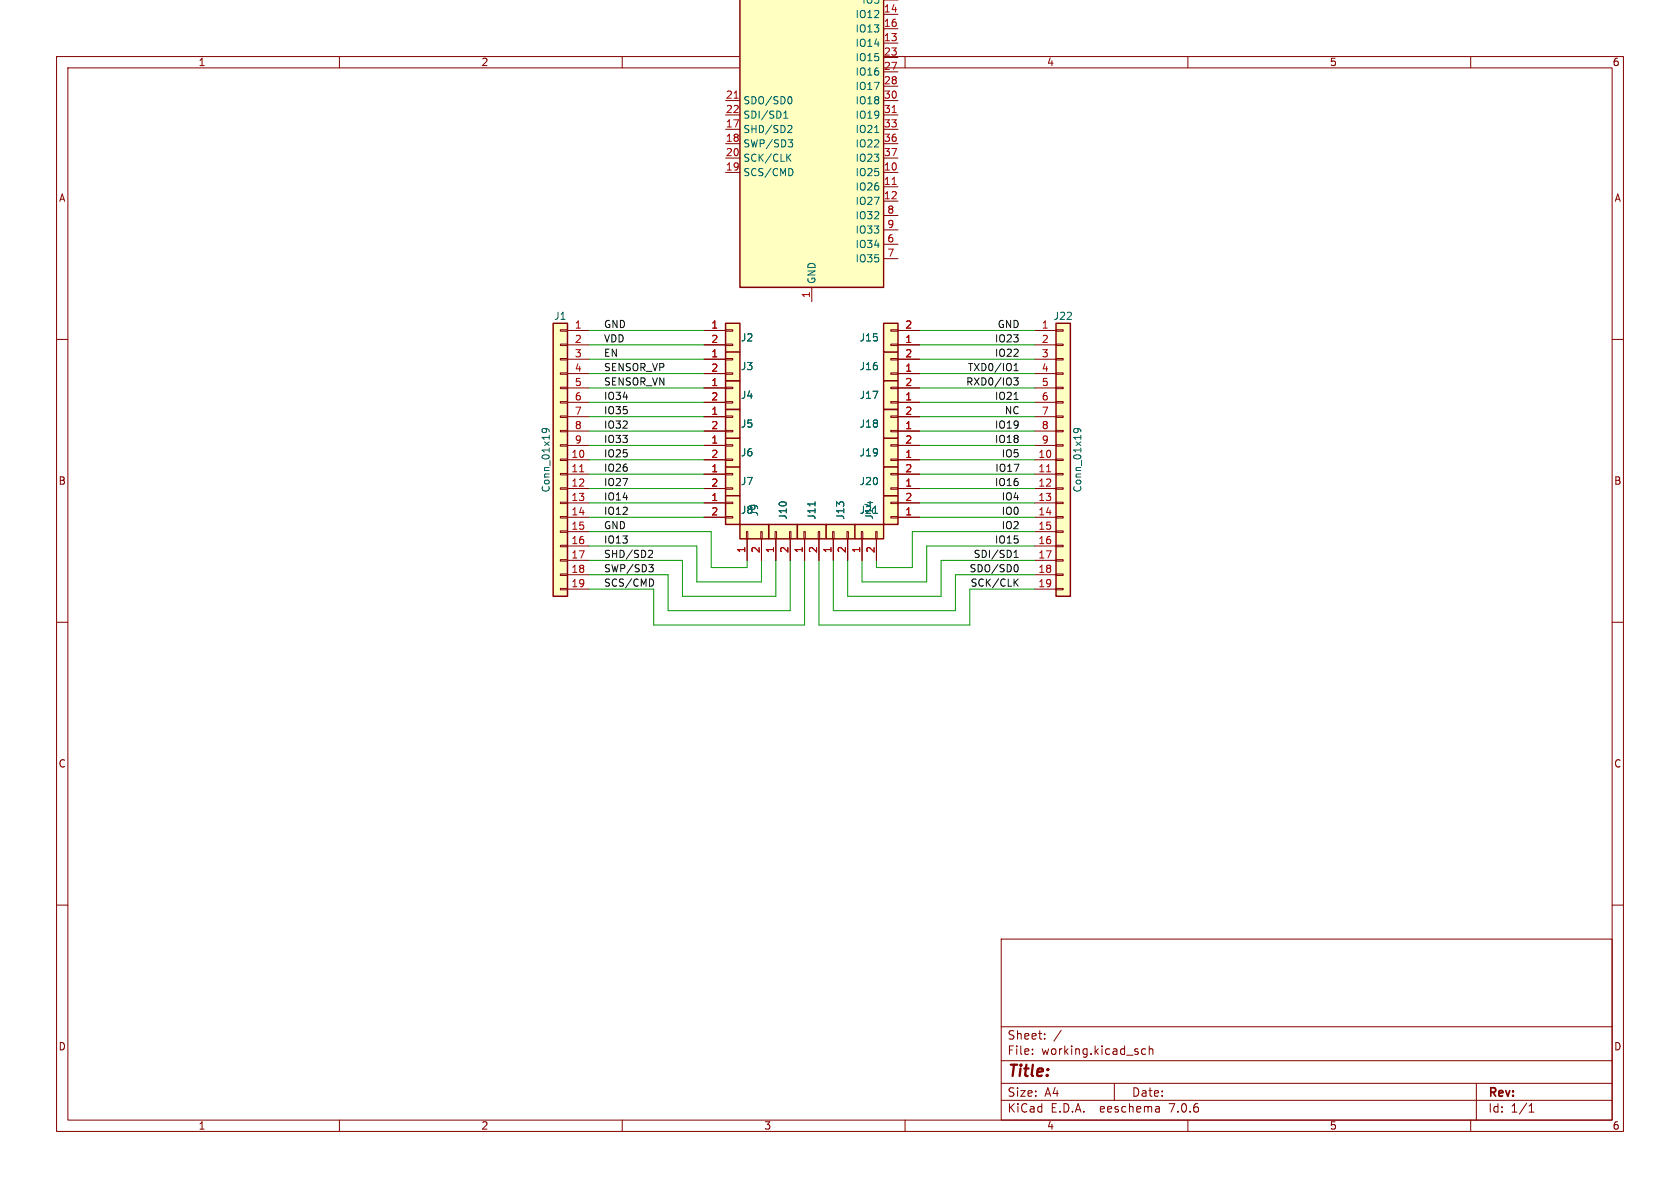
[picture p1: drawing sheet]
<svg xmlns="http://www.w3.org/2000/svg" width="297mm" height="210mm" viewBox="0 0 297 210" stroke-linecap="round" stroke-linejoin="round" font-family="sans-serif">
<g fill="none" stroke="#840000" stroke-width=".18">
<path d="M10 10h277v190h-277zM12 12h273v186h-273zM60 10v2M110 10v2M128.3 17.8h2.5M135.3 10.3h.8l-.4 .5 .3 .1v.6l-.2 .1-.5-.1M156.2 7.6h2.5M156.2 2.5h2.5M156.2 5.1h2.5M156.2 17.8h2.5M156.2 10.2h2.5M156.2 12.7h2.5"/>
<path d="M156.2 15.2h2.5M156.2 0h2.5M160 10v2M210 10v2M260 10v2M128.3 30.5h2.5M128.3 22.9h2.5M128.3 25.4h2.5M128.3 27.9h2.5M128.3 20.3h2.5M156.2 30.5h2.5M156.2 33h2.5"/>
<path d="M156.2 35.6h2.5M156.2 22.9h2.5M156.2 25.4h2.5M156.2 27.9h2.5M156.2 20.3h2.5M156.2 38.1h2.5M10 60h2M99.1 58.3h1.2v.2h-1.2zM100.3 58.4h3.8M124.5 58.4h3.8M128.3 58.3h1.2v.2h-1.2zM143.5 50.8v2.5"/>
<path d="M156.2 43.2h2.5M156.2 45.7h2.5M156.2 40.6h2.5M157.5 58.3h1.2v.2h-1.2zM158.7 58.4h3.9M182.9 58.4h3.8M186.7 58.3h1.3v.2h-1.3zM285 60h2M99.1 78.6h1.2v.3h-1.2zM99.1 76.1h1.2v.2h-1.2zM99.1 73.5h1.2v.3h-1.2zM99.1 71h1.2v.2h-1.2z"/>
<path d="M99.1 68.5h1.2v.2h-1.2zM99.1 65.9h1.2v.3h-1.2zM99.1 63.4h1.2v.2h-1.2zM99.1 60.8h1.2v.3h-1.2zM100.3 61h3.8M100.3 78.7h3.8M100.3 66h3.8M100.3 63.5h3.8M100.3 68.6h3.8M100.3 71.1h3.8M100.3 73.7h3.8M100.3 76.2h3.8"/>
<path d="M124.5 61h3.8M124.5 78.7h3.8M124.5 66h3.8M124.5 63.5h3.8M124.5 68.6h3.8M124.5 71.1h3.8M124.5 73.7h3.8M124.5 76.2h3.8M128.3 60.8h1.2v.3h-1.2zM128.3 71h1.2v.2h-1.2zM128.3 68.5h1.2v.2h-1.2zM128.3 78.6h1.2v.3h-1.2z"/>
<path d="M128.3 65.9h1.2v.3h-1.2zM128.3 63.4h1.2v.2h-1.2zM128.3 76.1h1.2v.2h-1.2zM128.3 73.5h1.2v.3h-1.2zM157.5 78.6h1.2v.3h-1.2zM157.5 63.4h1.2v.2h-1.2zM157.5 65.9h1.2v.3h-1.2zM157.5 60.8h1.2v.3h-1.2zM157.5 68.5h1.2v.2h-1.2zM157.5 71h1.2v.2h-1.2zM157.5 73.5h1.2v.3h-1.2zM157.5 76.1h1.2v.2h-1.2z"/>
<path d="M158.7 61h3.9M158.7 78.7h3.9M158.7 66h3.9M158.7 63.5h3.9M158.7 68.6h3.9M158.7 71.1h3.9M158.7 73.7h3.9M158.7 76.2h3.9M182.9 61h3.8M182.9 78.7h3.8M182.9 66h3.8M182.9 63.5h3.8"/>
<path d="M182.9 68.6h3.8M182.9 71.1h3.8M182.9 73.7h3.8M182.9 76.2h3.8M186.7 78.6h1.3v.3h-1.3zM186.7 76.1h1.3v.2h-1.3zM186.7 73.5h1.3v.3h-1.3zM186.7 71h1.3v.2h-1.3zM186.7 68.5h1.3v.2h-1.3zM186.7 65.9h1.3v.3h-1.3zM186.7 63.4h1.3v.2h-1.3zM186.7 60.8h1.3v.3h-1.3z"/>
<path d="M99.1 98.9h1.2v.3h-1.2zM99.1 96.4h1.2v.2h-1.2zM99.1 93.9h1.2v.2h-1.2zM99.1 91.3h1.2v.3h-1.2zM99.1 88.8h1.2v.2h-1.2zM99.1 86.2h1.2v.3h-1.2zM99.1 83.7h1.2v.2h-1.2zM99.1 81.2h1.2v.2h-1.2zM100.3 81.3h3.8M100.3 83.8h3.8M100.3 86.4h3.8M100.3 88.9h3.8"/>
<path d="M100.3 91.4h3.8M100.3 94h3.8M100.3 96.5h3.8M100.3 99.1h3.8M124.5 81.3h3.8M124.5 83.8h3.8M124.5 86.4h3.8M124.5 88.9h3.8M124.5 91.4h3.8M128.3 86.2h1.2v.3h-1.2zM128.3 83.7h1.2v.2h-1.2zM128.3 91.3h1.2v.3h-1.2z"/>
<path d="M128.3 88.8h1.2v.2h-1.2zM128.3 81.2h1.2v.2h-1.2zM132 94h.2v1.3h-.2zM132.1 95.3v3.8M134.5 94h.2v1.3h-.2zM134.6 95.3v3.8M137 94h.3v1.3h-.3zM137.2 95.3v3.8M139.6 94h.2v1.3h-.2zM139.7 95.3v3.8M142.1 94h.3v1.3h-.3zM142.2 95.3v3.8"/>
<path d="M144.7 94h.2v1.3h-.2zM144.8 95.3v3.8M147.2 94h.2v1.3h-.2zM147.3 95.3v3.8M149.7 94h.3v1.3h-.3zM149.9 95.3v3.8M152.3 94h.2v1.3h-.2zM152.4 95.3v3.8M154.8 94h.3v1.3h-.3zM154.9 95.3v3.8M157.5 81.2h1.2v.2h-1.2zM157.5 88.8h1.2v.2h-1.2z"/>
<path d="M157.5 91.3h1.2v.3h-1.2zM157.5 83.7h1.2v.2h-1.2zM157.5 86.2h1.2v.3h-1.2zM158.7 81.3h3.9M158.7 83.8h3.9M158.7 86.4h3.9M158.7 88.9h3.9M158.7 91.4h3.9M182.9 81.3h3.8M182.9 83.8h3.8M182.9 86.4h3.8M182.9 88.9h3.8"/>
<path d="M182.9 91.4h3.8M182.9 94h3.8M182.9 96.5h3.8M182.9 99.1h3.8M186.7 98.9h1.3v.3h-1.3zM186.7 96.4h1.3v.2h-1.3zM186.7 93.9h1.3v.2h-1.3zM186.7 91.3h1.3v.3h-1.3zM186.7 88.8h1.3v.2h-1.3zM186.7 86.2h1.3v.3h-1.3zM186.7 83.7h1.3v.2h-1.3zM186.7 81.2h1.3v.2h-1.3z"/>
<path d="M10 110h2M99.1 104h1.2v.3h-1.2zM99.1 101.5h1.2v.2h-1.2zM100.3 101.6h3.8M100.3 104.1h3.8M182.9 101.6h3.8M182.9 104.1h3.8M186.7 104h1.3v.3h-1.3zM186.7 101.5h1.3v.2h-1.3zM285 110h2M10 160h2M285 160h2"/>
<path d="M177 166h108v32h-108zM60 198v2M110 198v2M160 198v2M177 194.5h108M177 191.5h108M177 187.5h108M177 181.5h108M182.5 186.3v.1M182.5 185.5v.1M184.7 183.6v.1M184.7 182.8v.1"/>
<path d="M187.6 182.1l-1.3 2M197 191.5v3M202.5 185.5l-.4-.1-.3 .3v.4l.2 .2h.5M203.2 185.5l.2-.1 .3 .1 .1 .9M203.2 184.9v1.5M204.9 195.7l.1 .9M205 196.5l-.2 .1M205 196h-.2M210 198v2M260 198v2M261 191.5v6.5M270.3 196.6h.9"/>
<path d="M270.3 195.5l.4-.4v1.5"/>
</g>
<g fill="#ffffc2" stroke="#ffffc2" stroke-width=".18">
<path d="M128.3 57.2h2.5v5h-2.5z"/>
<path d="M156.2 77.5h2.5v5.1h-2.5z"/>
<path d="M156.2 62.2h2.5v5.1h-2.5z"/>
<path d="M135.9 92.7h5.1v2.6h-5.1z"/>
<path d="M128.3 82.6h2.5v5h-2.5z"/>
<path d="M128.3 87.6h2.5v5.1h-2.5z"/>
<path d="M130.8 92.7h5.1v2.6h-5.1z"/>
<path d="M128.3 67.3h2.5v5.1h-2.5z"/>
<path d="M128.3 77.5h2.5v5.1h-2.5z"/>
<path d="M128.3 62.2h2.5v5.1h-2.5z"/>
<path d="M128.3 72.4h2.5v5.1h-2.5z"/>
<path d="M141 92.7h5v2.6h-5z"/>
<path d="M146 92.7h5.1v2.6h-5.1z"/>
<path d="M156.2 57.2h2.5v5h-2.5z"/>
<path d="M130.8 -.1h25.4v50.9h-25.4z"/>
<path d="M156.2 87.6h2.5v5.1h-2.5z"/>
<path d="M186.7 57.2h2.5v48.2h-2.5z"/>
<path d="M156.2 67.3h2.5v5.1h-2.5z"/>
<path d="M151.1 92.7h5.1v2.6h-5.1z"/>
<path d="M97.8 57.2h2.5v48.2h-2.5z"/>
<path d="M156.2 82.6h2.5v5h-2.5z"/>
<path d="M156.2 72.4h2.5v5.1h-2.5z"/>
</g>
<g fill="none" stroke="#840000" stroke-width=".25">
<path d="M156.2 -.1v50.9h-25.4v-50.8M97.8 57.2h2.5v48.2h-2.5zM128.3 57.2h2.5v5h-2.5zM156.2 57.2h2.5v5h-2.5zM186.7 57.2h2.5v48.2h-2.5zM128.3 67.3h2.5v5.1h-2.5zM128.3 77.5h2.5v5.1h-2.5zM128.3 62.2h2.5v5.1h-2.5zM128.3 72.4h2.5v5.1h-2.5zM156.2 77.5h2.5v5.1h-2.5zM156.2 62.2h2.5v5.1h-2.5zM156.2 67.3h2.5v5.1h-2.5z"/>
<path d="M156.2 72.4h2.5v5.1h-2.5zM128.3 82.6h2.5v5h-2.5zM128.3 87.6h2.5v5.1h-2.5zM130.8 92.7h5.1v2.6h-5.1zM135.9 92.7h5.1v2.6h-5.1zM141 92.7h5v2.6h-5zM146 92.7h5.1v2.6h-5.1zM151.1 92.7h5.1v2.6h-5.1zM156.2 87.6h2.5v5.1h-2.5zM156.2 82.6h2.5v5h-2.5z"/>
</g>
<path d="M138.6 20l.3-.4v1.3M139.6 17.1a.68 .68 0 0 1 .4 .6 .68 .68 0 0 1-.4 .7M138.6 20.9h.7M139.3 27.8l.5 .7M139.3 24.7h.8l-.4 .5 .4 .1v.4l-.2 .3h-.4M139.5 22.2h.4l.1 .3-.8 .9h.8M139.8 27.2l-.7 .8M139.9 29.9l.3 .4-.3 .7M154.6 23.4h.8M96.4 75.7l.2 .3v.4l-.2 .1-.5-.1-.1-.4 .2-.2a.84 .84 0 0 1 1.1 .3v.3M190.4 75.7l.2 .3-.1 .4-.1 .1-.5-.1-.1-.4 .1-.2a.84 .84 0 0 1 1.2 .3v.3M144.1 88.7v.7" fill="none" stroke="#006464" stroke-width=".18"/>
<path d="M129.8 17.4h.7M157.7 19.9h.7M157.7 32.6h.7M102.5 83.4h.7M185 83.4h.8" fill="none" stroke="#a90000" stroke-width=".18"/>
<path d="M179.2 66.8h.8l-.4 .5 .3 .1v.5l-.1 .2-.5-.1M179.3 70.6h.7M179.3 65.5h.7M179.3 64.6l.3-.3v1.2M114.7 99.8h.8l-.4 .5 .3 .1 .1 .4-.3 .3h-.3M114.8 97.3h.4l.2 .3-.8 .9h.8M179.3 98.5h.7M179.3 97.6l.3-.3v1.2M179.6 99.8a.68 .68 0 0 1 .4 .7 .68 .68 0 0 1-.4 .6M115.3 102.4l.2 .5-.2 .7M179.5 102.9l.5 .7M180 102.4l-.7 .7" fill="none" stroke="#0f0f0f" stroke-width=".18"/>
<g fill="none" stroke="#009600" stroke-width=".18">
<path d="M104.1 58.4h20.4M162.6 58.4h20.3M104.1 68.6h20.4M104.1 61h20.4M104.1 63.5h20.4M104.1 66h20.4M104.1 71.1h20.4M104.1 76.2h20.4M104.1 78.7h20.4M104.1 73.7h20.4M162.6 68.6h20.3M162.6 61h20.3"/>
<path d="M162.6 63.5h20.3M162.6 66h20.3M162.6 71.1h20.3M162.6 76.2h20.3M162.6 78.7h20.3M162.6 73.7h20.3M104.1 99.1h16.5v6.3h16.6v-6.3M104.1 94h21.6v6.3h6.4v-1.2M104.1 96.5h19.1v6.4h11.4v-3.8M104.1 88.9h20.4M104.1 91.4h20.4M104.1 86.4h20.4"/>
<path d="M104.1 83.8h20.4M104.1 81.3h20.4M139.7 99.1v8.9h-21.6v-6.4h-14M142.2 99.1v11.4h-26.6v-6.4h-11.5M144.8 99.1v11.4h26.6v-6.4h11.5M147.3 99.1v8.9h21.6v-6.4h14M149.9 99.1v6.3h16.5v-6.3h16.5M162.6 88.9h20.3M162.6 91.4h20.3M162.6 86.4h20.3M162.6 83.8h20.3M162.6 81.3h20.3"/>
<path d="M182.9 96.5h-19.1v6.4h-11.4v-3.8M182.9 94h-21.6v6.3h-6.4v-1.2"/>
</g>
<text font-size="2.8" fill="#840000" x="178" y="190.9">Title:</text>
<g font-size="2.1" fill="#840000">
<text x="178" y="184">Sheet:</text>
<text x="178" y="186.7">File:</text>
<text x="184.1" y="186.7">working.kicad_sch</text>
<text x="178" y="196.9">KiCad</text>
<text x="178" y="194.1">Size:</text>
<text x="184.7" y="194.1">A4</text>
<text x="185.7" y="196.9">E.D.A.</text>
<text x="194.6" y="196.9">eeschema</text>
<text x="200" y="194.1">Date:</text>
<text x="207" y="196.9">7.0.6</text>
<text x="263" y="194.3">Rev:</text>
<text x="263" y="196.9">Id:</text>
<text x="267.1" y="196.9">1/1</text>
</g>
<g font-size="1.8" fill="#006464">
<text x="151.1" y="3.4">IO12</text>
<text x="151.1" y="5.9">IO13</text>
<text x="152.4" y=".9">IO5</text>
<text x="151.1" y="8.5">IO14</text>
<text x="151.1" y="11">IO15</text>
<text x="151.1" y="13.6">IO16</text>
<text x="151.1" y="16.1">IO17</text>
<text x="131.3" y="23.7">SHD/SD2</text>
<text x="131.3" y="18.6">SDO/SD0</text>
<text x="131.3" y="21.2">SDI/SD1</text>
<text x="151.1" y="18.6">IO18</text>
<text x="151.1" y="21.2">IO19</text>
<text x="151.1" y="23.7">IO21</text>
<text x="131.3" y="26.3">SWP/SD3</text>
<text x="131.3" y="28.8">SCK/CLK</text>
<text x="151.1" y="26.3">IO22</text>
<text x="151.1" y="28.8">IO23</text>
<text x="131.3" y="31.3">SCS/CMD</text>
<text x="151.1" y="31.3">IO25</text>
<text x="151.1" y="33.9">IO26</text>
<text x="151.1" y="36.4">IO27</text>
<text x="151.1" y="39">IO32</text>
<text x="151.1" y="41.5">IO33</text>
<text x="151.1" y="44">IO34</text>
<text x="151.1" y="46.6">IO35</text>
<text x="144.4" y="50.3" transform="rotate(-90 144.4 50.3)">GND</text>
<text x="97.9" y="56.7">J1</text>
<text x="186.2" y="56.7">J22</text>
<text x="130.9" y="60.6">J2</text>
<text x="130.9" y="65.6">J3</text>
<text x="151.9" y="65.6">J16</text>
<text x="151.9" y="60.6">J15</text>
<text x="130.9" y="70.7">J4</text>
<text x="151.9" y="70.7">J17</text>
<text x="130.9" y="75.8">J5</text>
<text x="151.9" y="75.8">J18</text>
<text x="130.9" y="80.9">J6</text>
<text x="151.9" y="80.9">J19</text>
<text x="97.4" y="87.2" transform="rotate(-90 97.4 87.2)">Conn_01x19</text>
<text x="130.9" y="86">J7</text>
<text x="151.9" y="86">J20</text>
<text x="191.4" y="87.2" transform="rotate(-90 191.4 87.2)">Conn_01x19</text>
<text x="130.9" y="91">J8</text>
<text x="134.2" y="91.4" transform="rotate(-90 134.2 91.4)">J9</text>
<text x="139.3" y="92" transform="rotate(-90 139.3 92)">J10</text>
<text x="144.4" y="92" transform="rotate(-90 144.4 92)">J11</text>
<text x="149.5" y="92" transform="rotate(-90 149.5 92)">J13</text>
<text x="151.9" y="91">J21</text>
<text x="154.5" y="92" transform="rotate(-90 154.5 92)">J14</text>
</g>
<g font-size="1.8" fill="#a90000">
<text x="156.2" y="2.3">14</text>
<text x="156.2" y="4.8">16</text>
<text x="156.2" y="7.4">13</text>
<text x="156.2" y="9.9">23</text>
<text x="128.2" y="17.5">21</text>
<text x="156.2" y="12.4">27</text>
<text x="156.2" y="15">28</text>
<text x="156.2" y="17.5">30</text>
<text x="128.2" y="22.6">17</text>
<text x="128.2" y="20.1">22</text>
<text x="156.2" y="20.1">31</text>
<text x="156.2" y="22.6">33</text>
<text x="128.2" y="25.1">18</text>
<text x="128.2" y="27.7">20</text>
<text x="156.2" y="25.1">36</text>
<text x="156.2" y="27.7">37</text>
<text x="128.2" y="30.2">19</text>
<text x="156.2" y="30.2">10</text>
<text x="156.2" y="32.8">11</text>
<text x="156.2" y="35.3">12</text>
<text x="156.8" y="37.8">8</text>
<text x="156.8" y="40.4">9</text>
<text x="156.8" y="42.9">6</text>
<text x="156.8" y="45.5">7</text>
<text x="143.3" y="52.8" transform="rotate(-90 143.3 52.8)">1</text>
<text x="101.5" y="58.2">1</text>
<text x="125.7" y="58.2">1</text>
<text x="159.9" y="58.2">2</text>
<text x="184.1" y="58.2">1</text>
<text x="101.5" y="60.7">2</text>
<text x="101.5" y="63.2">3</text>
<text x="101.5" y="65.8">4</text>
<text x="125.7" y="60.7">2</text>
<text x="125.7" y="63.2">1</text>
<text x="125.7" y="65.8">2</text>
<text x="159.9" y="65.8">1</text>
<text x="159.9" y="63.2">2</text>
<text x="159.9" y="60.7">1</text>
<text x="184.1" y="60.7">2</text>
<text x="184.1" y="63.2">3</text>
<text x="184.1" y="65.8">4</text>
<text x="101.5" y="68.3">5</text>
<text x="101.5" y="70.9">6</text>
<text x="125.7" y="68.3">1</text>
<text x="125.7" y="70.9">2</text>
<text x="159.9" y="70.9">1</text>
<text x="159.9" y="68.3">2</text>
<text x="184.1" y="68.3">5</text>
<text x="184.1" y="70.9">6</text>
<text x="101.5" y="73.4">7</text>
<text x="101.5" y="75.9">8</text>
<text x="125.7" y="73.4">1</text>
<text x="125.7" y="75.9">2</text>
<text x="159.9" y="75.9">1</text>
<text x="159.9" y="73.4">2</text>
<text x="184.1" y="73.4">7</text>
<text x="184.1" y="75.9">8</text>
<text x="100.9" y="81">10</text>
<text x="100.9" y="83.6">11</text>
<text x="101.5" y="78.5">9</text>
<text x="125.7" y="83.6">1</text>
<text x="125.7" y="78.5">1</text>
<text x="125.7" y="81">2</text>
<text x="159.9" y="81">1</text>
<text x="159.9" y="78.5">2</text>
<text x="159.9" y="83.6">2</text>
<text x="183.5" y="81">10</text>
<text x="183.5" y="83.6">11</text>
<text x="184.1" y="78.5">9</text>
<text x="100.9" y="86.1">12</text>
<text x="100.9" y="88.6">13</text>
<text x="125.7" y="86.1">2</text>
<text x="125.7" y="88.6">1</text>
<text x="159.9" y="88.6">2</text>
<text x="159.9" y="86.1">1</text>
<text x="183.5" y="86.1">12</text>
<text x="183.5" y="88.6">13</text>
<text x="100.9" y="91.2">14</text>
<text x="100.9" y="93.7">15</text>
<text x="125.7" y="91.2">2</text>
<text x="159.9" y="91.2">1</text>
<text x="183.5" y="91.2">14</text>
<text x="183.5" y="93.7">15</text>
<text x="100.9" y="96.3">16</text>
<text x="100.9" y="98.8">17</text>
<text x="100.9" y="101.3">18</text>
<text x="131.8" y="97.9" transform="rotate(-90 131.8 97.9)">1</text>
<text x="134.4" y="97.9" transform="rotate(-90 134.4 97.9)">2</text>
<text x="136.9" y="97.9" transform="rotate(-90 136.9 97.9)">1</text>
<text x="139.4" y="97.9" transform="rotate(-90 139.4 97.9)">2</text>
<text x="142" y="97.9" transform="rotate(-90 142 97.9)">1</text>
<text x="144.5" y="97.9" transform="rotate(-90 144.5 97.9)">2</text>
<text x="147.1" y="97.9" transform="rotate(-90 147.1 97.9)">1</text>
<text x="149.6" y="97.9" transform="rotate(-90 149.6 97.9)">2</text>
<text x="152.1" y="97.9" transform="rotate(-90 152.1 97.9)">1</text>
<text x="154.7" y="97.9" transform="rotate(-90 154.7 97.9)">2</text>
<text x="183.5" y="96.3">16</text>
<text x="183.5" y="98.8">17</text>
<text x="183.5" y="101.3">18</text>
<text x="100.9" y="103.9">19</text>
<text x="183.5" y="103.9">19</text>
</g>
<g font-size="1.8" fill="#840000">
<text x="35" y="11.9">1</text>
<text x="85" y="11.9">2</text>
<text x="185" y="11.9">4</text>
<text x="235" y="11.9">5</text>
<text x="285" y="11.9">6</text>
<text x="10.3" y="35.9">A</text>
<text x="285.3" y="35.9">A</text>
<text x="10.3" y="85.9">B</text>
<text x="285.3" y="85.9">B</text>
<text x="10.3" y="135.9">C</text>
<text x="285.3" y="135.9">C</text>
<text x="10.3" y="185.9">D</text>
<text x="285.3" y="185.9">D</text>
<text x="35" y="199.9">1</text>
<text x="85" y="199.9">2</text>
<text x="135" y="199.9">3</text>
<text x="185" y="199.9">4</text>
<text x="235" y="199.9">5</text>
<text x="285" y="199.9">6</text>
</g>
<g font-size="1.8" fill="#0f0f0f">
<text x="106.7" y="58.1">GND</text>
<text x="176.3" y="58.1">GND</text>
<text x="106.7" y="65.7">SENSOR_VP</text>
<text x="106.7" y="63.2">EN</text>
<text x="106.7" y="60.6">VDD</text>
<text x="171" y="65.7">TXD0/IO1</text>
<text x="175.8" y="63.2">IO22</text>
<text x="175.8" y="60.6">IO23</text>
<text x="106.7" y="70.8">IO34</text>
<text x="106.7" y="68.2">SENSOR_VN</text>
<text x="170.7" y="68.2">RXD0/IO3</text>
<text x="175.8" y="70.8">IO21</text>
<text x="106.7" y="73.3">IO35</text>
<text x="106.7" y="75.9">IO32</text>
<text x="175.8" y="75.9">IO19</text>
<text x="177.5" y="73.3">NC</text>
<text x="106.7" y="78.4">IO33</text>
<text x="106.7" y="83.5">IO26</text>
<text x="106.7" y="80.9">IO25</text>
<text x="175.8" y="78.4">IO18</text>
<text x="175.9" y="83.5">IO17</text>
<text x="177" y="80.9">IO5</text>
<text x="106.7" y="88.6">IO14</text>
<text x="106.7" y="86">IO27</text>
<text x="175.8" y="86">IO16</text>
<text x="177" y="88.6">IO4</text>
<text x="106.7" y="93.6">GND</text>
<text x="106.7" y="91.1">IO12</text>
<text x="177" y="93.6">IO2</text>
<text x="177" y="91.1">IO0</text>
<text x="106.7" y="101.3">SWP/SD3</text>
<text x="106.7" y="96.2">IO13</text>
<text x="106.7" y="98.7">SHD/SD2</text>
<text x="171.3" y="101.3">SDO/SD0</text>
<text x="172" y="98.7">SDI/SD1</text>
<text x="175.8" y="96.2">IO15</text>
<text x="106.7" y="103.8">SCS/CMD</text>
<text x="171.5" y="103.8">SCK/CLK</text>
</g>
</svg>
